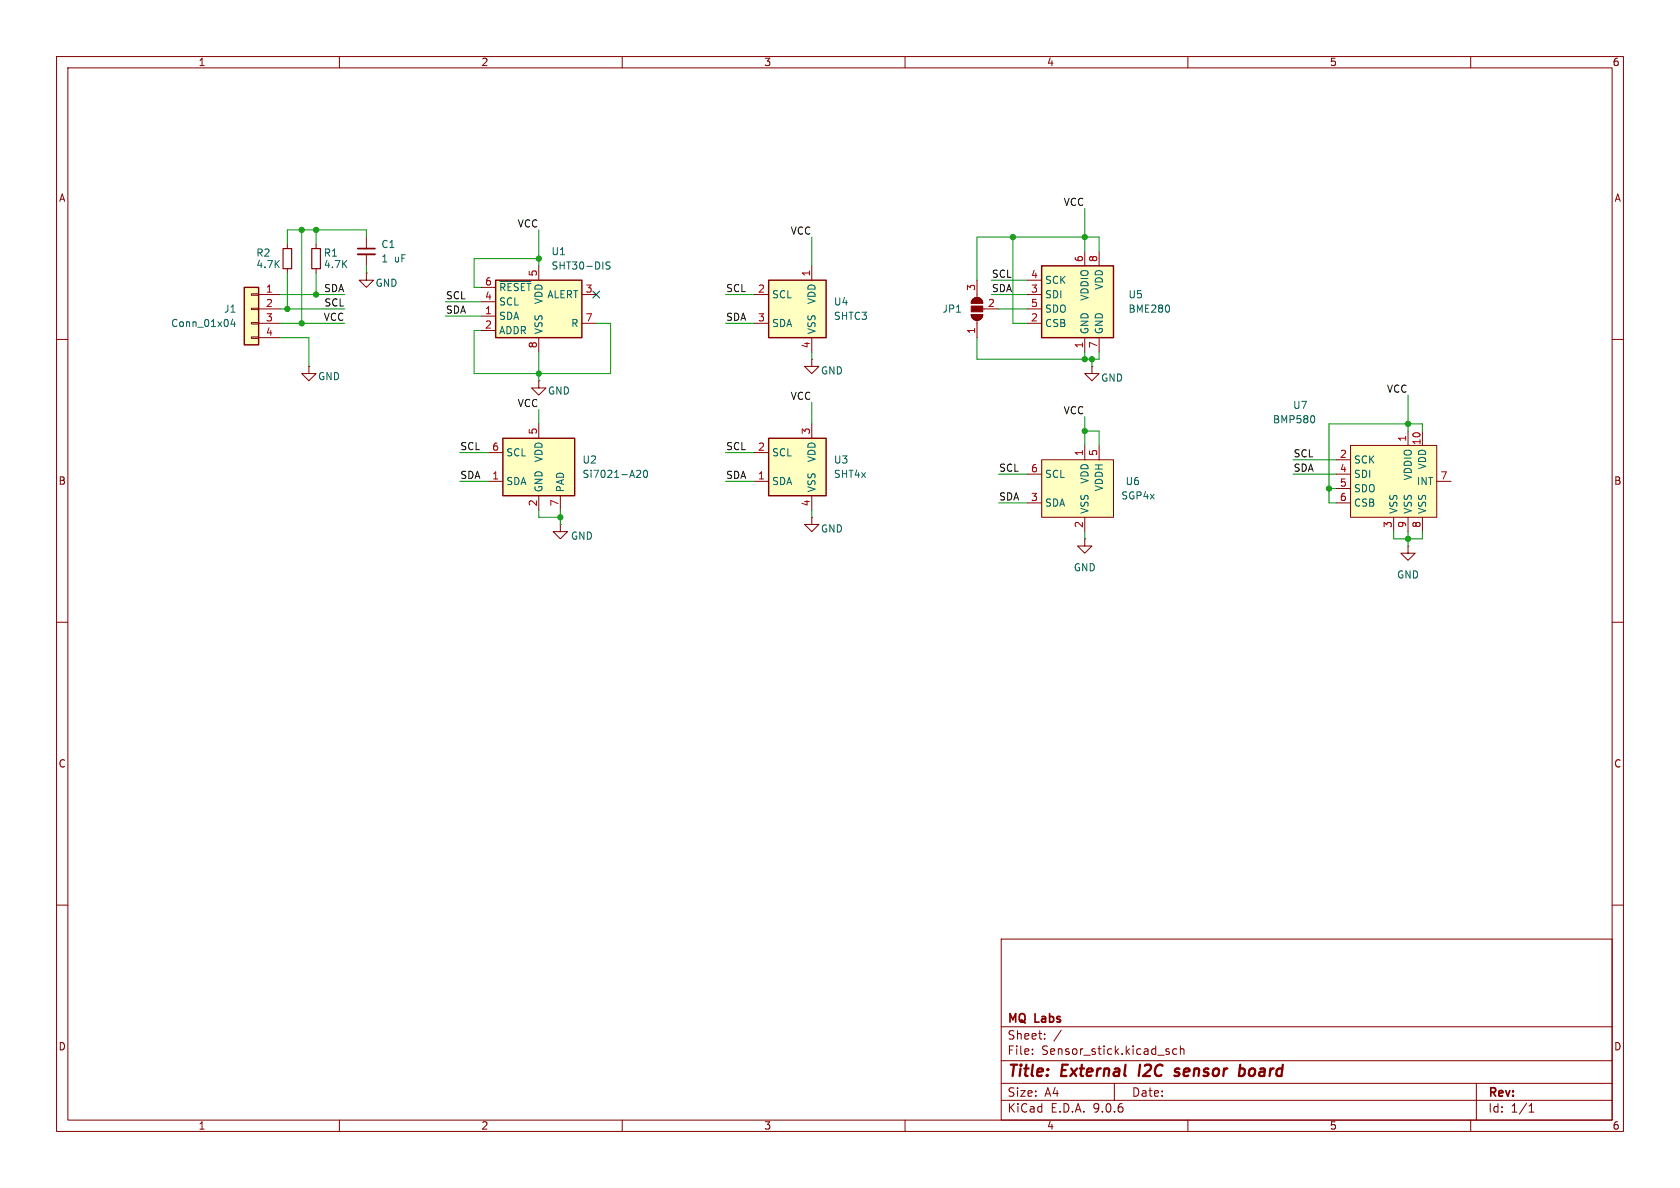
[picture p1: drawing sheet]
<svg xmlns="http://www.w3.org/2000/svg" width="297mm" height="210mm" viewBox="0 0 297 210" stroke-linecap="round" stroke-linejoin="round" font-family="sans-serif">
<g fill="none" stroke="#840000" stroke-width=".18">
<path d="M10 10h277v190h-277zM12 12h273v186h-273zM60 10v2M110 10v2M160 10v2M210 10v2M260 10v2M50.8 43.2v.7M50.8 47.5v.8M55.9 43.2v.7M55.9 47.5v.8M64.8 41.9v2"/>
<path d="M64.8 45v2M171.7 55.6h2a1.02 1.02 0 0 1-1 1 1.02 1.02 0 0 1-1-1zM172 52.9a1.02 1.02 0 0 1 1.1-.2 1.02 1.02 0 0 1 .6 .9h-2zM172.7 49.5v3.1M172.7 56.6v3.1M173.7 54.6h2.8M10 60h2M95.2 67.3v1.3h1.3l-1.3 1.3-1.2-1.3h1.2M95.2 67.3h.1M193 64.8v1.2h1.3l-1.3 1.3-1.2-1.3h1.2M193 64.8h.1M285 60h2"/>
<path d="M10 110h2M285 110h2M10 160h2M177 166h108v32h-108zM285 160h2M60 198v2M110 198v2M160 198v2M177 194.5h108M177 191.5h108M177 187.5h108M177 181.5h108"/>
<path d="M182.5 186.3v.1M182.5 185.5v.1M184.7 183.6v.1M184.7 182.8v.1M187.6 182.1l-1.3 2M197 191.5v3M206.3 185.9l.4 .1v.2l-.2 .2h-.3M206.3 185.4l.4 .1M208 185.5l-.4-.1-.3 .3v.4l.2 .2h.5M208.7 185.5l.2-.1 .3 .1 .1 .9M208.7 184.9v1.5M210 198v2"/>
<path d="M260 198v2M261 191.5v6.5M270.3 196.6h.9M270.3 195.5l.4-.4v1.5"/>
</g>
<path d="M201.6 188.2l-.3 2M208.5 189a.49 .49 0 0 0-.8 .3l.1 .1 .6 .2 .1 .3-.3 .3-.6-.1M219.3 188.2l-.3 2M219.4 188.9l.5 .1 .2 .3-.1 .5-.4 .4" fill="none" stroke="#840000" stroke-width=".4"/>
<path d="M63.2 43.9h3.1" fill="none" stroke="#840000" stroke-width=".3"/>
<path d="M63.2 45h3.1" fill="none" stroke="#840000" stroke-width=".33"/>
<g fill="#840000" stroke="#840000" stroke-width=".18">
<path d="M171.7 55.6h2a1.02 1.02 0 0 1-1 1 1.02 1.02 0 0 1-1-1z"/>
<path d="M171.7 54.1h2v1h-2z"/>
<path d="M172 52.9a1.02 1.02 0 0 1 1.1-.2 1.02 1.02 0 0 1 .6 .9h-2z"/>
</g>
<path d="M50 43.9h1.6v3.6h-1.6zM55.1 43.9h1.5v3.6h-1.5z" fill="none" stroke="#840000" stroke-width=".2"/>
<path d="M184.1 81.3h12.7v10.1h-12.7z" fill="#ffffc2"/>
<path d="M54.6 64.8v1.2h1.3l-1.3 1.3-1.3-1.3h1.3M54.6 64.8h.1M191.8 78.7v2.6M194.3 78.7v2.6M181.6 83.8h2.5M181.6 88.9h2.5M184.1 81.3h12.7v10.1h-12.7zM191.8 95.3v1.2h1.2l-1.2 1.3-1.3-1.3h1.3M191.8 95.3h.1M191.8 91.4v2.6" fill="none" stroke="#840000" stroke-width=".18"/>
<path d="M43.2 50.8h2.5v10.2h-2.5z" fill="#ffffc2"/>
<path d="M43.2 50.8h2.5v10.2h-2.5z" fill="none" stroke="#840000" stroke-width=".25"/>
<path d="M44.4 51.9h1.3v.3h-1.3zM44.4 54.5h1.3v.2h-1.3zM44.4 57h1.3v.3h-1.3zM44.4 59.6h1.3v.2h-1.3zM45.7 52.1h3.8M45.7 54.6h3.8M45.7 57.2h3.8M45.7 59.7h3.8" fill="none" stroke="#840000" stroke-width=".18"/>
<path d="M41.1 56.4l-.3 .9h.8M41.4 56.9v.8" fill="none" stroke="#006464" stroke-width=".18"/>
<path d="M184.1 47h12.7v12.7h-12.7z" fill="#ffffc2"/>
<path d="M184.1 47h12.7v12.7h-12.7z" fill="none" stroke="#840000" stroke-width=".25"/>
<path d="M64.8 48.3v1.2h1.2l-1.2 1.3-1.3-1.3h1.3M64.8 48.3h.1M181.6 49.5h2.5M181.6 52.1h2.5M181.6 54.6h2.5M181.6 57.2h2.5M191.8 44.5v2.5M191.8 59.7v2.5M194.3 44.5v2.5M194.3 59.7v2.5" fill="none" stroke="#840000" stroke-width=".18"/>
<path d="M206.7 54.2v.7" fill="none" stroke="#006464" stroke-width=".18"/>
<path d="M87.6 49.5h15.3v10.2h-15.3z" fill="#ffffc2"/>
<path d="M87.6 49.5h15.3v10.2h-15.3z" fill="none" stroke="#840000" stroke-width=".25"/>
<path d="M85.1 50.8h2.5M85.1 53.3h2.5M85.1 55.9h2.5M85.1 58.4h2.5M95.2 47v2.5M95.2 59.7v2.5M102.9 52.1h2.5M102.9 57.2h2.5" fill="none" stroke="#840000" stroke-width=".18"/>
<path d="M88.4 49.8h5.5M107.8 46.4l-.4-.1-.2 .1v.4l.5 .2 .1 .3-.2 .3-.5-.1" fill="none" stroke="#006464" stroke-width=".18"/>
<path d="M135.9 77.5h10.1v10.1h-10.1z" fill="#ffffc2"/>
<path d="M135.9 77.5h10.1v10.1h-10.1z" fill="none" stroke="#840000" stroke-width=".25"/>
<path d="M143.5 74.9v2.6M133.3 80h2.6M133.3 85.1h2.6M143.5 91.4v1.3h1.3l-1.3 1.3-1.3-1.3h1.3M143.5 91.4h.1M143.5 87.6v2.6" fill="none" stroke="#840000" stroke-width=".18"/>
<path d="M88.9 77.5h12.7v10.1h-12.7z" fill="#ffffc2"/>
<path d="M88.9 77.5h12.7v10.1h-12.7z" fill="none" stroke="#840000" stroke-width=".25"/>
<path d="M95.2 74.9v2.6M86.4 80h2.5M86.4 85.1h2.5M95.2 87.6v2.6M99.1 92.7v1.3h1.2l-1.2 1.3-1.3-1.3h1.3M99.1 92.7h.1M99.1 87.6v2.6" fill="none" stroke="#840000" stroke-width=".18"/>
<path d="M112.6 83.2l.4-.1 .3 .4-.8 .9h.8M113.9 83.3l.1-.2a.68 .68 0 0 1 .5 .7 .68 .68 0 0 1-.5 .6l-.1-.1-.2-.4z" fill="none" stroke="#006464" stroke-width=".18"/>
<path d="M238.8 78.7h15.2v12.7h-15.2z" fill="#ffffc2"/>
<path d="M238.8 78.7h15.2v12.7h-15.2zM248.9 76.2v2.5M251.5 76.2v2.5M236.2 81.3h2.6M236.2 83.8h2.6M236.2 86.4h2.6M236.2 88.9h2.6M246.4 91.4v2.6M248.9 91.4v2.6M251.5 91.4v2.6M254 85.1h2.5" fill="none" stroke="#840000" stroke-width=".18"/>
<path d="M232.2 73.5l.2 .5-.2 .7" fill="none" stroke="#006464" stroke-width=".18"/>
<path d="M135.9 49.5h10.1v10.2h-10.1z" fill="#ffffc2"/>
<path d="M135.9 49.5h10.1v10.2h-10.1z" fill="none" stroke="#840000" stroke-width=".25"/>
<path d="M133.3 52.1h2.6M133.3 57.2h2.6M143.5 47v2.5M143.5 59.7v2.5M143.5 63.5v1.3h1.3l-1.3 1.2-1.3-1.2h1.3M143.5 63.5h.1M248.9 96.5v1.3h1.3l-1.3 1.3-1.3-1.3h1.3M248.9 96.5h.1" fill="none" stroke="#840000" stroke-width=".18"/>
<g fill="none" stroke="#009600" stroke-width=".18">
<path d="M191.8 36.8v7.7M49.5 52.1h11.5M49.5 54.6h11.5M49.5 57.2h11.5M49.5 59.7h5.1v5.1M50.8 48.3v6.3M53.3 40.6v16.6M55.9 40.6v2.6M55.9 48.3v3.8M64.8 41.9v-1.3h-14v2.6M64.8 47v1.3M78.7 55.9h6.4"/>
<path d="M78.7 53.3h6.4M95.2 45.7h-11.4v5.1h1.3M95.2 40.6v6.4M105.4 57.2h2.5v8.8h-24.1v-7.6h1.3M128.3 52.1h5M128.3 57.2h5M143.5 41.9v5.1M172.7 59.7v3.8h21.6v-1.3M175.3 52.1h6.3M175.3 49.5h6.3M176.5 54.6h5.1M179.1 41.9v15.3h2.5"/>
<path d="M194.3 44.5v-2.6h-21.6v7.6M95.2 62.2v5.1M95.2 72.4v2.5M143.5 62.2v1.3M143.5 71.1v3.8M191.8 62.2v1.3M191.8 73.7v5M191.8 76.2h2.5v2.5M193 63.5v1.3M248.9 69.9v6.3M251.5 76.2v-1.3h-16.6v14h1.3M81.3 80h5.1"/>
<path d="M81.3 85.1h5.1M95.2 90.2v1.2h3.9M99.1 90.2v2.5M128.3 80h5M128.3 85.1h5M143.5 90.2v1.2M176.5 88.9h5.1M176.5 83.8h5.1M191.8 94v1.3M228.6 83.8h7.6M228.6 81.3h7.6M234.9 86.4h1.3"/>
<path d="M246.4 94v1.3h5.1v-1.3M248.9 94v2.5"/>
</g>
<path d="M104.8 51.5l1.2 1.2M106 51.5l-1.2 1.2" fill="none" stroke="#000084" stroke-width=".18"/>
<g fill="#009600" stroke="#009600" stroke-width=".18">
<circle cx="179.1" cy="41.9" r=".46"/>
<circle cx="191.8" cy="41.9" r=".46"/>
<circle cx="191.8" cy="76.2" r=".46"/>
<circle cx="193" cy="63.5" r=".46"/>
<circle cx="191.8" cy="63.5" r=".46"/>
<circle cx="50.8" cy="54.6" r=".46"/>
<circle cx="55.9" cy="52.1" r=".46"/>
<circle cx="55.9" cy="40.6" r=".46"/>
<circle cx="53.3" cy="40.6" r=".46"/>
<circle cx="53.3" cy="57.2" r=".46"/>
<circle cx="95.2" cy="45.7" r=".46"/>
<circle cx="95.2" cy="66" r=".46"/>
<circle cx="99.1" cy="91.4" r=".46"/>
<circle cx="248.9" cy="74.9" r=".46"/>
<circle cx="234.9" cy="86.4" r=".46"/>
<circle cx="248.9" cy="95.3" r=".46"/>
</g>
<g font-size="2.8" fill="#840000">
<text x="178" y="190.9">Title:</text>
<text x="187.7" y="190.9">External</text>
<text x="202.2" y="190.9">I2C</text>
<text x="209.4" y="190.9">sensor</text>
<text x="221.5" y="190.9">board</text>
</g>
<g font-size="2.1" fill="#840000">
<text x="178" y="184">Sheet:</text>
<text x="178" y="181.2">MQ</text>
<text x="183" y="181.2">Labs</text>
<text x="178" y="186.7">File:</text>
<text x="184.1" y="186.7">Sensor_stick.kicad_sch</text>
<text x="178" y="196.9">KiCad</text>
<text x="178" y="194.1">Size:</text>
<text x="184.7" y="194.1">A4</text>
<text x="185.7" y="196.9">E.D.A.</text>
<text x="193.3" y="196.9">9.0.6</text>
<text x="200" y="194.1">Date:</text>
<text x="263" y="194.3">Rev:</text>
<text x="263" y="196.9">Id:</text>
<text x="267.1" y="196.9">1/1</text>
</g>
<g font-size="1.8" fill="#840000">
<text x="35" y="11.9">1</text>
<text x="85" y="11.9">2</text>
<text x="135" y="11.9">3</text>
<text x="185" y="11.9">4</text>
<text x="235" y="11.9">5</text>
<text x="285" y="11.9">6</text>
<text x="10.3" y="35.9">A</text>
<text x="285.3" y="35.9">A</text>
<text x="10.3" y="85.9">B</text>
<text x="285.3" y="85.9">B</text>
<text x="10.3" y="135.9">C</text>
<text x="285.3" y="135.9">C</text>
<text x="10.3" y="185.9">D</text>
<text x="285.3" y="185.9">D</text>
<text x="35" y="199.9">1</text>
<text x="85" y="199.9">2</text>
<text x="135" y="199.9">3</text>
<text x="185" y="199.9">4</text>
<text x="235" y="199.9">5</text>
<text x="285" y="199.9">6</text>
</g>
<g font-size="1.8" fill="#0f0f0f">
<text x="91.4" y="40.3">VCC</text>
<text x="139.7" y="41.6">VCC</text>
<text x="187.9" y="36.5">VCC</text>
<text x="57.2" y="51.7">SDA</text>
<text x="78.7" y="53">SCL</text>
<text x="128.3" y="51.7">SCL</text>
<text x="175.3" y="51.7">SDA</text>
<text x="175.3" y="49.2">SCL</text>
<text x="57.1" y="56.8">VCC</text>
<text x="57.2" y="54.3">SCL</text>
<text x="78.7" y="55.5">SDA</text>
<text x="128.3" y="56.8">SDA</text>
<text x="139.7" y="70.8">VCC</text>
<text x="245.1" y="69.5">VCC</text>
<text x="91.4" y="72">VCC</text>
<text x="187.9" y="73.3">VCC</text>
<text x="81.3" y="79.7">SCL</text>
<text x="128.3" y="79.7">SCL</text>
<text x="176.5" y="83.5">SCL</text>
<text x="228.6" y="80.9">SCL</text>
<text x="228.6" y="83.5">SDA</text>
<text x="81.3" y="84.7">SDA</text>
<text x="128.3" y="84.7">SDA</text>
<text x="176.5" y="88.6">SDA</text>
</g>
<g font-size="1.8" fill="#006464">
<text x="45.2" y="45.6">R2</text>
<text x="45.2" y="47.6">4.7K</text>
<text x="57.2" y="45.6">R1</text>
<text x="57.2" y="47.6">4.7K</text>
<text x="67.3" y="44">C1</text>
<text x="67.3" y="46.6">1</text>
<text x="69.7" y="46.6">uF</text>
<text x="97.4" y="47.9">SHT30-DIS</text>
<text x="97.4" y="45.3">U1</text>
<text x="66.3" y="50.9">GND</text>
<text x="88.1" y="51.7">~{RESET}</text>
<text x="96.1" y="53.9" transform="rotate(-90 96.1 53.9)">VDD</text>
<text x="96.7" y="52.9">ALERT</text>
<text x="136.4" y="52.9">SCL</text>
<text x="144.4" y="53.9" transform="rotate(-90 144.4 53.9)">VDD</text>
<text x="184.7" y="50.4">SCK</text>
<text x="184.7" y="52.9">SDI</text>
<text x="192.6" y="53.3" transform="rotate(-90 192.6 53.3)">VDDIO</text>
<text x="195.2" y="51.3" transform="rotate(-90 195.2 51.3)">VDD</text>
<text x="199.4" y="52.9">U5</text>
<text x="30.1" y="58">Conn_01x04</text>
<text x="39.5" y="55.5">J1</text>
<text x="88.1" y="54.2">SCL</text>
<text x="88.1" y="56.7">SDA</text>
<text x="88.1" y="59.3">ADDR</text>
<text x="96.1" y="59.2" transform="rotate(-90 96.1 59.2)">VSS</text>
<text x="100.9" y="58">R</text>
<text x="136.4" y="58">SDA</text>
<text x="144.4" y="59.2" transform="rotate(-90 144.4 59.2)">VSS</text>
<text x="147.3" y="56.7">SHTC3</text>
<text x="147.3" y="54.2">U4</text>
<text x="166.5" y="55.5">JP1</text>
<text x="184.7" y="55.5">SDO</text>
<text x="184.7" y="58">CSB</text>
<text x="192.6" y="59.2" transform="rotate(-90 192.6 59.2)">GND</text>
<text x="195.2" y="59.2" transform="rotate(-90 195.2 59.2)">GND</text>
<text x="199.4" y="55.5">BME280</text>
<text x="56.1" y="67.4">GND</text>
<text x="96.8" y="70">GND</text>
<text x="145" y="66.4">GND</text>
<text x="194.6" y="67.7">GND</text>
<text x="224.9" y="75">BMP580</text>
<text x="228.5" y="72.5">U7</text>
<text x="89.4" y="80.9">SCL</text>
<text x="96.1" y="81.8" transform="rotate(-90 96.1 81.8)">VDD</text>
<text x="102.9" y="82.1">U2</text>
<text x="136.4" y="80.9">SCL</text>
<text x="144.4" y="81.8" transform="rotate(-90 144.4 81.8)">VDD</text>
<text x="147.3" y="82.1">U3</text>
<text x="239.3" y="82.1">SCK</text>
<text x="252.3" y="83.1" transform="rotate(-90 252.3 83.1)">VDD</text>
<text x="89.4" y="86">SDA</text>
<text x="96.1" y="87.1" transform="rotate(-90 96.1 87.1)">GND</text>
<text x="99.9" y="87.1" transform="rotate(-90 99.9 87.1)">PAD</text>
<text x="102.9" y="84.7">Si7021-A20</text>
<text x="136.4" y="86">SDA</text>
<text x="144.4" y="87.1" transform="rotate(-90 144.4 87.1)">VSS</text>
<text x="147.3" y="84.7">SHT4x</text>
<text x="184.7" y="84.7">SCL</text>
<text x="184.7" y="89.8">SDA</text>
<text x="192.6" y="85.6" transform="rotate(-90 192.6 85.6)">VDD</text>
<text x="195.2" y="87" transform="rotate(-90 195.2 87)">VDDH</text>
<text x="198.1" y="88.5">SGP4x</text>
<text x="198.9" y="86">U6</text>
<text x="239.3" y="84.7">SDI</text>
<text x="239.3" y="87.2">SDO</text>
<text x="239.3" y="89.8">CSB</text>
<text x="249.8" y="85" transform="rotate(-90 249.8 85)">VDDIO</text>
<text x="250.4" y="86">INT</text>
<text x="100.8" y="95.6">GND</text>
<text x="145" y="94.3">GND</text>
<text x="192.6" y="90.9" transform="rotate(-90 192.6 90.9)">VSS</text>
<text x="247.2" y="90.9" transform="rotate(-90 247.2 90.9)">VSS</text>
<text x="249.8" y="90.9" transform="rotate(-90 249.8 90.9)">VSS</text>
<text x="252.3" y="90.9" transform="rotate(-90 252.3 90.9)">VSS</text>
<text x="189.7" y="101.2">GND</text>
<text x="246.9" y="102.5">GND</text>
</g>
<g font-size="1.8" fill="#a90000">
<text x="191.5" y="46.4" transform="rotate(-90 191.5 46.4)">6</text>
<text x="194.1" y="46.4" transform="rotate(-90 194.1 46.4)">8</text>
<text x="46.9" y="51.8">1</text>
<text x="85.7" y="50.5">6</text>
<text x="85.7" y="53.1">4</text>
<text x="95" y="49" transform="rotate(-90 95 49)">5</text>
<text x="103.4" y="51.8">3</text>
<text x="133.9" y="51.8">2</text>
<text x="143.3" y="49" transform="rotate(-90 143.3 49)">1</text>
<text x="172.5" y="51.5" transform="rotate(-90 172.5 51.5)">3</text>
<text x="182.2" y="49.3">4</text>
<text x="182.2" y="51.8">3</text>
<text x="46.9" y="54.4">2</text>
<text x="46.9" y="56.9">3</text>
<text x="46.9" y="59.4">4</text>
<text x="85.7" y="55.6">1</text>
<text x="85.7" y="58.2">2</text>
<text x="103.4" y="56.9">7</text>
<text x="133.9" y="56.9">3</text>
<text x="172.5" y="59.1" transform="rotate(-90 172.5 59.1)">1</text>
<text x="174.6" y="54.4">2</text>
<text x="182.2" y="54.4">5</text>
<text x="182.2" y="56.9">2</text>
<text x="95" y="61.7" transform="rotate(-90 95 61.7)">8</text>
<text x="143.3" y="61.7" transform="rotate(-90 143.3 61.7)">4</text>
<text x="191.5" y="61.7" transform="rotate(-90 191.5 61.7)">1</text>
<text x="194.1" y="61.7" transform="rotate(-90 194.1 61.7)">7</text>
<text x="95" y="76.9" transform="rotate(-90 95 76.9)">5</text>
<text x="143.3" y="76.9" transform="rotate(-90 143.3 76.9)">3</text>
<text x="86.9" y="79.8">6</text>
<text x="133.9" y="79.8">2</text>
<text x="182.2" y="83.6">6</text>
<text x="191.5" y="80.7" transform="rotate(-90 191.5 80.7)">1</text>
<text x="194.1" y="80.7" transform="rotate(-90 194.1 80.7)">5</text>
<text x="236.8" y="81">2</text>
<text x="236.8" y="83.6">4</text>
<text x="248.7" y="78.2" transform="rotate(-90 248.7 78.2)">1</text>
<text x="251.2" y="78.8" transform="rotate(-90 251.2 78.8)">10</text>
<text x="86.9" y="84.8">1</text>
<text x="95" y="89.6" transform="rotate(-90 95 89.6)">2</text>
<text x="98.8" y="89.6" transform="rotate(-90 98.8 89.6)">7</text>
<text x="133.9" y="84.8">1</text>
<text x="143.3" y="89.6" transform="rotate(-90 143.3 89.6)">4</text>
<text x="182.2" y="88.6">3</text>
<text x="236.8" y="86.1">5</text>
<text x="236.8" y="88.6">6</text>
<text x="254.6" y="84.8">7</text>
<text x="191.5" y="93.4" transform="rotate(-90 191.5 93.4)">2</text>
<text x="246.1" y="93.4" transform="rotate(-90 246.1 93.4)">3</text>
<text x="248.7" y="93.4" transform="rotate(-90 248.7 93.4)">9</text>
<text x="251.2" y="93.4" transform="rotate(-90 251.2 93.4)">8</text>
</g>
</svg>
